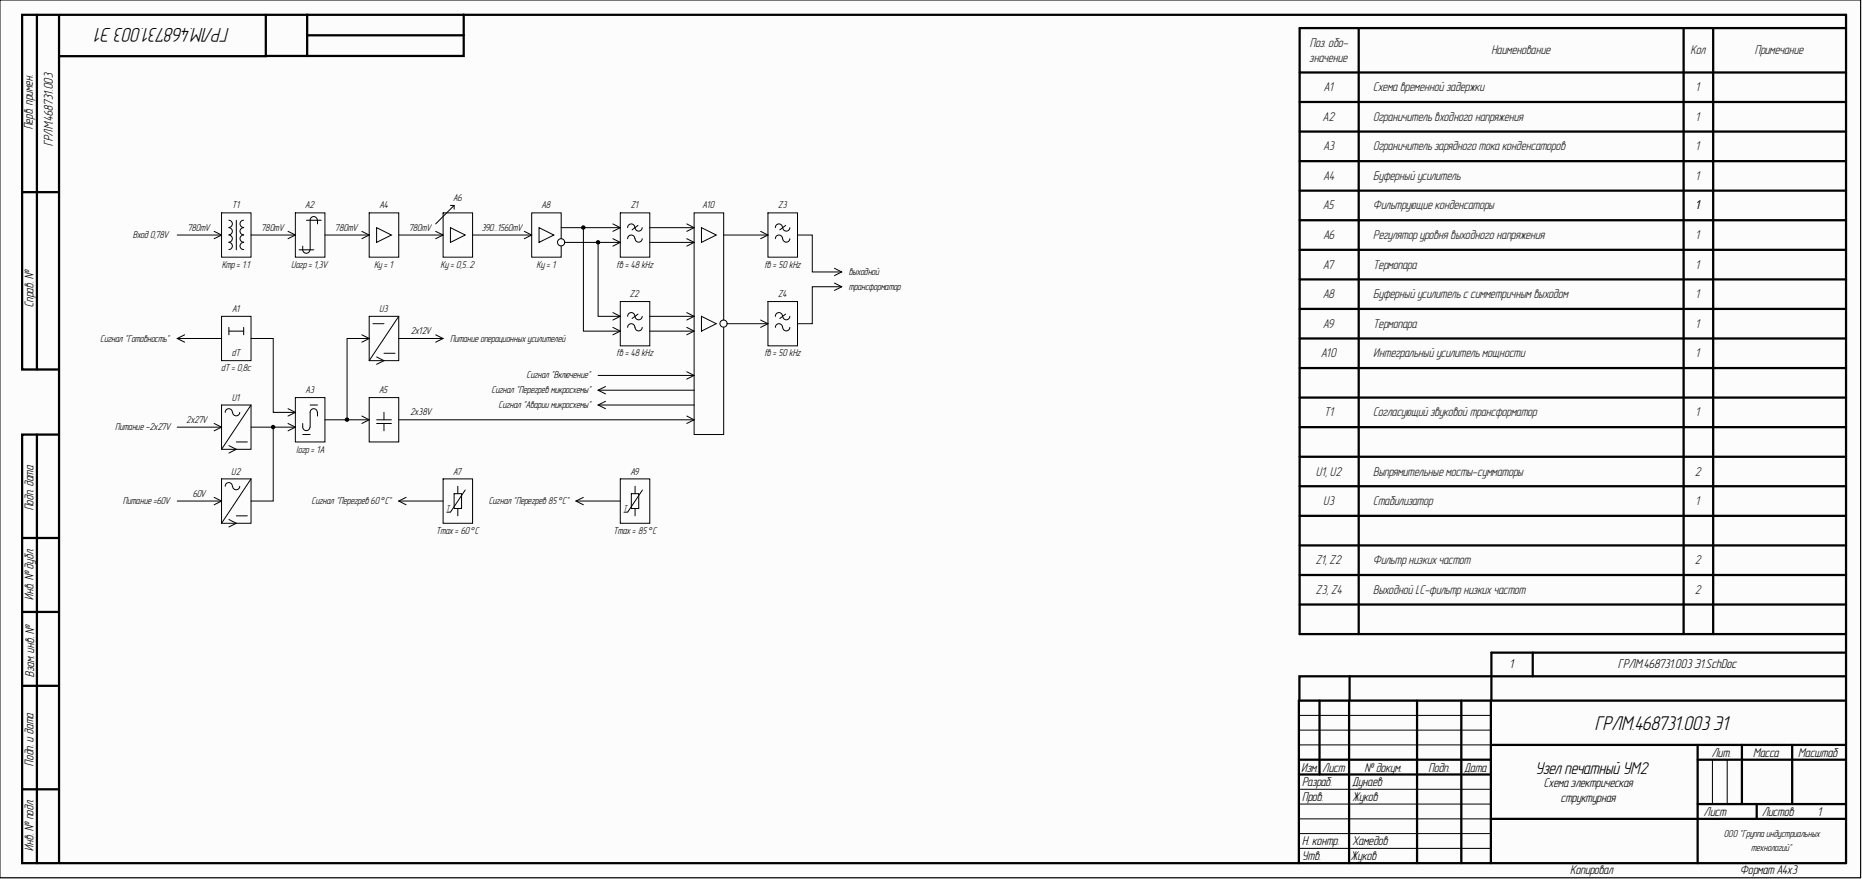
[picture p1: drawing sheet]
<svg xmlns="http://www.w3.org/2000/svg" width="630mm" height="297mm" viewBox="0 0 630 297" stroke-linecap="round" stroke-linejoin="round" font-family="sans-serif">
<path d="M0 0h629.2v296.6h-629.2z" fill="#fcfcfc" stroke="#000" stroke-width=".34"/>
<g fill="none" stroke="#000" stroke-width=".76">
<path d="M12.5 5v119.9M19.5 5h-12v119.9h12M20 5h604.3v286.7h-604.3zM89.9 5v14h-69.9M103.9 4.9v14h-14M103.9 11.9h52.9M156.8 4.9v14h-52.9M459.5 9.5v204.8M569.4 9.5v204.8M579.4 9.5v204.8M624.3 9.5h-184.8v204.8h184.8M439.5 24.5h184.8"/>
<path d="M439.5 34.5h184.8M439.5 44.5h184.8M439.5 54.5h184.8M7.5 64.9h12M439.5 64.4h184.8M439.5 74.4h184.8M439.5 94.4h184.8M439.5 84.4h184.8M439.5 104.4h184.8M439.5 114.4h184.8M439.5 124.4h184.8M439.5 134.4h184.8"/>
<path d="M12.5 146.9v144.8M19.5 146.9h-12v144.8h12M439.5 144.4h184.8M439.5 154.3h184.8M439.5 164.3h184.8M439.5 174.3h184.8M7.5 181.8h12M439.5 184.3h184.8M439.5 194.3h184.8M7.5 206.8h12M439.5 204.3h184.8M7.5 231.8h12"/>
<path d="M446.2 236.8v24.9M456.2 236.8v54.9M456.4 228.5v8M479.2 236.8v54.9M494.2 236.8v54.9M504.2 236.8v54.9M518.4 220.5v8M624.1 236.8h-184.8v54.9M624.3 228.5h-184.9v8M624.3 220.5h-119.9v16M439.3 256.7h64.9M504.2 251.7h119.9"/>
<path d="M574.1 251.7v40M574.1 256.7h50M589.1 251.7v20M606.1 251.7v20M7.5 266.7h12M439.3 261.7h64.9M504.2 276.7h119.9M574.1 271.7h50M594.1 271.7v5"/>
<circle cx="197.2" cy="76.9" r=".36"/>
<circle cx="202.2" cy="81.9" r=".36"/>
<circle cx="92.3" cy="144.3" r=".36"/>
<circle cx="117.3" cy="141.8" r=".36"/>
</g>
<g fill="none" stroke="#000" stroke-width=".34">
<path d="M59.9 79.4h15M72.4 78.2l2.5 1.2M74.9 71.9h10v15h-10zM74.9 79.4l-2.5 1.3M77.4 74.4a1.22 1.22 0 0 1 1.2 1.2 1.22 1.22 0 0 1-1.2 1.3M77.4 76.9a1.21 1.21 0 0 1 1.2 1.2 1.21 1.21 0 0 1-1.2 1.2M77.4 79.4a1.21 1.21 0 0 1 1.2 1.2 1.21 1.21 0 0 1-1.2 1.2M79.9 74.4v10M82.4 79.4a1.21 1.21 0 0 0-1.2 1.2 1.21 1.21 0 0 0 1.2 1.2M82.4 76.9a1.21 1.21 0 0 0-1.2 1.2 1.21 1.21 0 0 0 1.2 1.2M82.4 74.4a1.22 1.22 0 0 0-1.2 1.2 1.22 1.22 0 0 0 1.2 1.3M84.9 79.4h15"/>
<path d="M97.4 78.2l2.5 1.2M99.9 71.9h10v15h-10zM99.9 79.4l-2.5 1.3M103.6 74.4h5M107.3 74.4a1.21 1.21 0 0 0-1.2-1.2 1.21 1.21 0 0 0-1.2 1.2v10M107.4 74.4v1.3M109.9 79.4h15M122.4 78.2l2.5 1.2M124.9 71.9h10v15h-10zM124.9 79.4l-2.5 1.3M127.4 76.9l5 2.5-5 2.5zM134.9 79.4h14.9"/>
<path d="M147.3 78.2l2.5 1.2M149.8 71.9h10v15h-10zM149.8 79.4l-2.5 1.3M152.3 76.9l5 2.5-5 2.5zM152.3 69.4h1.3M153.6 69.4l-6.3 6.3M153.6 69.4v1.3M159.8 79.4h20M177.3 78.2l2.5 1.2M179.8 79.4l-2.5 1.3M182.3 76.9l5 2.5-5 2.5zM189.8 76.9h20"/>
<path d="M197.3 76.9v35h12.5M207.3 75.7l2.5 1.2M209.8 71.9h9.9v15h-9.9zM209.8 76.9l-2.5 1.3M214.7 76.9a1.22 1.22 0 0 0-1.2-1.2 1.22 1.22 0 0 0-1.2 1.2M215.8 76.2l-2 1.5M217.2 76.9a1.2 1.2 0 0 1-1.2 1.2 1.2 1.2 0 0 1-1.2-1.2M219.7 76.9h15M232.3 75.7l2.4 1.2M234.7 76.9l-2.4 1.3M237.2 76.9l5 2.5-5 2.5zM244.7 79.4h15"/>
<path d="M257.2 78.2l2.5 1.2M259.7 71.9h10v15h-10zM259.7 79.4l-2.5 1.3M264.6 76.9a1.21 1.21 0 0 0-1.2-1.2 1.21 1.21 0 0 0-1.2 1.2M265.7 76.2l-2 1.5M267.1 76.9a1.2 1.2 0 0 1-1.2 1.2 1.2 1.2 0 0 1-1.2-1.2M269.7 79.4h5v12.5h10M77.4 81.9a1.22 1.22 0 0 1 1.2 1.2 1.22 1.22 0 0 1-1.2 1.2M82.4 81.9a1.22 1.22 0 0 0-1.2 1.2 1.22 1.22 0 0 0 1.2 1.2M101.1 84.4h5M102.4 83.2v1.2a1.22 1.22 0 0 0 1.2 1.2 1.22 1.22 0 0 0 1.2-1.2M189.8 80.7v-8.8h-10v15h10v-3.7"/>
<path d="M191.1 81.9h18.7M202.3 81.9v25h7.5M207.3 80.7l2.5 1.2M209.8 81.9l-2.5 1.3M214.7 80.7a1.22 1.22 0 0 0-1.2-1.3 1.22 1.22 0 0 0-1.2 1.3M217.2 80.7a1.21 1.21 0 0 1-1.2 1.1 1.21 1.21 0 0 1-1.2-1.1M219.7 81.9h15M232.3 80.7l2.4 1.2M234.7 81.9l-2.4 1.3M264.6 80.7a1.21 1.21 0 0 0-1.2-1.3 1.21 1.21 0 0 0-1.2 1.3M267.1 80.7a1.21 1.21 0 0 1-1.2 1.1 1.21 1.21 0 0 1-1.2-1.1M282.2 90.7l2.5 1.2"/>
<path d="M282.2 95.7l2.5 1.2M284.7 96.9h-10v12.5h-5M284.7 91.9l-2.5 1.2M284.7 96.9l-2.5 1.2M59.9 114.4h15M59.9 114.4l2.5 1.2M62.4 113.1l-2.5 1.3M74.9 106.9h10v15h-10zM77.4 111.9h5M77.4 110.6v2.5M82.4 110.6v2.5M84.9 114.4h7.5v25h7.5"/>
<path d="M122.4 113.1l2.5 1.3M124.9 106.9h10v15h-10zM124.9 114.4h-7.5v27.5M124.9 114.4l-2.5 1.2M126.1 109.4h3.8M129.9 119.4h3.7M134.9 114.4h14.9M134.9 106.9l-10 15M147.3 113.1l2.5 1.3M149.8 114.4l-2.5 1.2M207.3 105.6l2.5 1.3M207.3 110.6l2.5 1.3"/>
<path d="M209.8 101.9h9.9v15h-9.9zM209.8 106.9l-2.5 1.2M209.8 111.9l-2.5 1.2M214.7 106.9a1.22 1.22 0 0 0-1.2-1.3 1.22 1.22 0 0 0-1.2 1.3M214.7 110.6a1.22 1.22 0 0 0-1.2-1.2 1.22 1.22 0 0 0-1.2 1.2M215.8 106.1l-2 1.5M217.2 106.9a1.2 1.2 0 0 1-1.2 1.2 1.2 1.2 0 0 1-1.2-1.2M217.2 110.6a1.21 1.21 0 0 1-1.2 1.2 1.21 1.21 0 0 1-1.2-1.2M219.7 106.9h15M219.7 111.9h15M232.3 105.6l2.4 1.3M232.3 110.6l2.4 1.3"/>
<path d="M234.7 106.9l-2.4 1.2M234.7 111.9l-2.4 1.2M237.2 106.9l5 2.5-5 2.5zM244.7 108.1v-36.2h-10v74.9h10v-36.2M246 109.4h13.7M257.2 108.1l2.5 1.3M259.7 101.9h10v15h-10zM259.7 109.4l-2.5 1.2M264.6 106.9a1.21 1.21 0 0 0-1.2-1.3 1.21 1.21 0 0 0-1.2 1.3M264.6 110.6a1.21 1.21 0 0 0-1.2-1.2 1.21 1.21 0 0 0-1.2 1.2M265.7 106.1l-2 1.5M267.1 106.9a1.2 1.2 0 0 1-1.2 1.2 1.2 1.2 0 0 1-1.2-1.2"/>
<path d="M267.1 110.6a1.2 1.2 0 0 1-1.2 1.2 1.2 1.2 0 0 1-1.2-1.2M74.9 136.9h10v14.9h-10zM78.6 139.4a1.21 1.21 0 0 0-1.2-1.3 1.21 1.21 0 0 0-1.2 1.3M81.1 139.4a1.22 1.22 0 0 1-1.2 1.1 1.22 1.22 0 0 1-1.2-1.1M84.9 136.9l-10 14.9M97.4 138.1l2.5 1.3M99.9 134.4h10v14.9h-10zM99.9 139.4l-2.5 1.2M104.9 136.9h2.5M107.3 139.4a1.21 1.21 0 0 0-1.2-1.3 1.21 1.21 0 0 0-1.2 1.3v5M107.4 139.4v1.2M124.9 134.4h10v14.9h-10z"/>
<path d="M127.4 120.6l2.5 1.3-2.5 1.2M129.9 139.4v2.5M202.3 131.9h32.4M202.3 131.9l2.5 1.2M202.3 136.9h32.4M202.3 136.9l2.5 1.2M202.3 126.9h32.4M204.8 130.6l-2.5 1.3M204.8 135.6l-2.5 1.3M232.3 125.6l2.4 1.3M234.7 126.9l-2.4 1.2M59.9 144.4h15"/>
<path d="M72.4 143.1l2.5 1.3M74.9 144.4l-2.5 1.2M77.4 150.6l2.5 1.2-2.5 1.3M79.9 149.3h3.8M84.9 144.4h15M92.4 144.4v24.9h-7.5M97.4 143.1l2.5 1.3M99.9 144.4l-2.5 1.2M102.4 143.1v1.3a1.22 1.22 0 0 0 1.2 1.1 1.22 1.22 0 0 0 1.2-1.2M102.4 146.8h2.5M109.9 141.9h15M122.4 140.6l2.5 1.3"/>
<path d="M124.9 141.9l-2.5 1.2M127.4 141.9h5M127.4 143.1h5M129.9 143.1v2.5M134.9 141.9h99.8M232.3 140.6l2.4 1.3M234.7 141.9l-2.4 1.2M59.9 169.3h15M72.4 168.1l2.5 1.2M74.9 161.8h10v15h-10zM74.9 169.3l-2.5 1.3M77.4 175.6l2.5 1.2-2.5 1.3"/>
<path d="M78.6 164.3a1.21 1.21 0 0 0-1.2-1.2 1.21 1.21 0 0 0-1.2 1.2M79.9 174.3h3.8M81.1 164.3a1.22 1.22 0 0 1-1.2 1.2 1.22 1.22 0 0 1-1.2-1.2M84.9 161.8l-10 15M134.9 169.3h14.9M134.9 169.3l2.4 1.3M137.3 168.1l-2.4 1.2M149.8 161.8h10v15h-10zM153.6 166.8h2.5v5h-2.5zM154.8 164.3v2.5M154.8 171.8v2.5M157.3 165.6l-5 7.5h-1.2"/>
<path d="M194.8 169.3h15M194.8 169.3l2.5 1.3M197.3 168.1l-2.5 1.2M209.8 161.8h9.9v15h-9.9zM213.5 166.8h2.5v5h-2.5zM214.8 164.3v2.5M214.8 171.8v2.5M217.3 165.6l-5 7.5h-1.3M439.3 241.8h64.9M439.3 246.7h64.9M439.3 251.7h64.9M579.1 256.7v15"/>
<path d="M584.1 256.7v15M439.3 266.7h64.9M439.3 271.7h64.9M439.3 276.7h64.9M7.5 291.7h5M439.3 281.7h64.9M439.3 286.7h64.9"/>
<circle cx="189.8" cy="81.9" r="1.22"/>
<circle cx="244.7" cy="109.3" r="1.21"/>
</g>
<g font-size="6.8" fill="#010101">
<text x="77.6" y="9.5" transform="rotate(-180 77.6 9.5)">ГРЛМ.468731.003 Э1</text>
<text x="539.5" y="246.8">ГРЛМ.468731.003 Э1</text>
</g>
<text font-size="5.8" fill="#010101" x="519.6" y="261.5">Узелпечатный УМ2</text>
<g font-size="4.3" fill="#1c1c1c">
<text x="443.1" y="15.8">Поз. обо-</text>
<text x="443" y="20.8">значение</text>
<text x="504.5" y="18.4">Наименование</text>
<text x="571.8" y="18.4">Кол</text>
<text x="593.6" y="18.4">Примечание</text>
<text x="447.8" y="30.8">A1</text>
<text x="464.5" y="30.8">Схема временной задержки</text>
<text x="573.6" y="30.8">1</text>
<text x="447.5" y="40.8">A2</text>
<text x="464.5" y="40.8">Ограничитель входного напряжения</text>
<text x="573.6" y="40.8">1</text>
<text x="447.7" y="50.8">A3</text>
<text x="464.5" y="50.8">Ограничитель зарядного тока конденсаторов</text>
<text x="573.6" y="50.8">1</text>
<text x="447.7" y="60.8">A4</text>
<text x="464.5" y="60.8">Буферный усилитель</text>
<text x="573.6" y="60.8">1</text>
<text x="447.6" y="70.8">A5</text>
<text x="464.5" y="70.8">Фильтрующие конденсаторы</text>
<text x="573.6" y="70.8">1</text>
<text x="447.7" y="80.8">A6</text>
<text x="464.5" y="80.8">Регуляторуровнявыходного напряжения</text>
<text x="573.6" y="80.8">1</text>
<text x="447.6" y="90.8">A7</text>
<text x="464.5" y="90.8">Термопара</text>
<text x="573.6" y="90.8">1</text>
<text x="447.6" y="100.7">A8</text>
<text x="464.5" y="100.7">Буферный усилитель ссимметричнымвыходом</text>
<text x="573.6" y="100.7">1</text>
<text x="447.6" y="110.7">A9</text>
<text x="464.5" y="110.7">Термопара</text>
<text x="573.6" y="110.7">1</text>
<text x="446.9" y="120.7">A10</text>
<text x="464.5" y="120.7">Интегральный усилитель мощности</text>
<text x="573.6" y="120.7">1</text>
<text x="448" y="140.7">T1</text>
<text x="464.5" y="140.7">Согласующий звуковой трансформатор</text>
<text x="573.6" y="140.7">1</text>
<text x="445.1" y="160.7">U1, U2</text>
<text x="464.5" y="160.7">Выпрямительные мосты-сумматоры</text>
<text x="573.3" y="160.7">2</text>
<text x="447.6" y="170.7">U3</text>
<text x="464.5" y="170.7">Стабилизатор</text>
<text x="573.6" y="170.7">1</text>
<text x="445.1" y="190.6">Z1, Z2</text>
<text x="464.5" y="190.6">Фильтрнизкихчастот</text>
<text x="573.3" y="190.6">2</text>
<text x="445.1" y="200.6">Z3, Z4</text>
<text x="464.5" y="200.6">Выходной LC-фильтрнизкихчастот</text>
<text x="573.3" y="200.6">2</text>
</g>
<g font-size="4.3" fill="#010101">
<text x="11.1" y="43.6" transform="rotate(-90 11.1 43.6)">Перв. примен.</text>
<text x="17.8" y="49.5" transform="rotate(-90 17.8 49.5)">ГРЛМ.468731.003</text>
<text x="11.3" y="103.7" transform="rotate(-90 11.3 103.7)">Справ. №</text>
<text x="11.3" y="172.5" transform="rotate(-90 11.3 172.5)">Подп. дата</text>
<text x="11.3" y="202.8" transform="rotate(-90 11.3 202.8)">Инв. №дубл.</text>
<text x="510.7" y="225.9">1</text>
<text x="547.3" y="225.9">ГРЛМ.468731.003 Э1.SchDoc</text>
<text x="11.6" y="228.8" transform="rotate(-90 11.6 228.8)">Взам. инв. №</text>
<text x="579" y="255.9">Лит.</text>
<text x="593" y="255.9">Масса</text>
<text x="608.3" y="255.9">Масштаб</text>
<text x="11.3" y="258.7" transform="rotate(-90 11.3 258.7)">Подп. и дата</text>
<text x="440.1" y="260.7">Изм.</text>
<text x="447.4" y="260.7">Лист</text>
<text x="461.6" y="260.7">№докум.</text>
<text x="483.3" y="261">Подп.</text>
<text x="495.4" y="260.7">Дата</text>
<text x="440.5" y="265.6">Разраб.</text>
<text x="457.5" y="265.6">Дунаев</text>
<text x="522.3" y="266.1">Схема электрическая</text>
<text x="440.5" y="270.6">Пров.</text>
<text x="457.5" y="270.6">Жуков</text>
<text x="528" y="271.1">структурная</text>
<text x="576.3" y="275.7">Лист</text>
<text x="596" y="275.7">Листов</text>
<text x="614.9" y="275.7">1</text>
<text x="11.3" y="287.6" transform="rotate(-90 11.3 287.6)">Инв. №подл.</text>
<text x="440.5" y="285.5">Н. контр.</text>
<text x="457.5" y="285.5">Хамедов</text>
<text x="440.5" y="290.5">Утв.</text>
<text x="457" y="290.5">Жуков</text>
<text x="531.1" y="295.5">Копировал</text>
<text x="588.7" y="295.5">Формат А4х3</text>
</g>
<g font-size="3.4">
<text x="78.7" y="70.5">T1</text>
<text x="103.4" y="70.5">A2</text>
<text x="128.5" y="70.5">A4</text>
<text x="153.4" y="68">A6</text>
<text x="183.3" y="70.5">A8</text>
<text x="213.5" y="70.5">Z1</text>
<text x="237.7" y="70.5">A10</text>
<text x="263.3" y="70.5">Z3</text>
<text x="63.6" y="78">780mV</text>
<text x="88.6" y="78">780mV</text>
<text x="113.5" y="78">780mV</text>
<text x="138.5" y="78">780mV</text>
<text x="162.9" y="78">390...1560mV</text>
<text x="45.1" y="80.4">Вход0,78V</text>
<text x="75.1" y="90.4">Ктр= 1:1</text>
<text x="98.6" y="90.4">Uогр= 1,3V</text>
<text x="126.6" y="90.4">Ку= 1</text>
<text x="149.1" y="90.4">Ку= 0,5...2</text>
<text x="181.6" y="90.4">Ку= 1</text>
<text x="208.7" y="90.4">fв = 48 kHz</text>
<text x="258.6" y="90.4">fв = 50kHz</text>
<text x="287.2" y="93">выходной</text>
<text x="213.1" y="100.4">Z2</text>
<text x="263.3" y="100.4">Z4</text>
<text x="287.2" y="97.9">трансформатор</text>
<text x="78.7" y="105.5">A1</text>
<text x="128.3" y="105.5">U3</text>
<text x="139" y="112.9">2х12V</text>
<text x="34" y="115.4">Сигнал &quot;Готовность&quot;</text>
<text x="152.3" y="115.4">Питание операционныхусилителей</text>
<text x="74.9" y="125.4">dT = 0,8с</text>
<text x="78.6" y="120.4">dT</text>
<text x="208.7" y="120.4">fв = 48 kHz</text>
<text x="258.6" y="120.4">fв = 50kHz</text>
<text x="178.2" y="127.9">Сигнал &quot;Включение&quot;</text>
<text x="78.6" y="135.4">U1</text>
<text x="103.4" y="132.9">A3</text>
<text x="128.3" y="132.9">A5</text>
<text x="166.4" y="132.9">Сигнал &quot;Перегрев микросхемы&quot;</text>
<text x="168.7" y="137.9">Сигнал &quot;Аварии микросхемы&quot;</text>
<text x="63.1" y="142.9">2х27V</text>
<text x="138.8" y="140.4">2x38V</text>
<text x="39.1" y="145.4">Питание ~2х27V</text>
<text x="100.1" y="152.9">Iогр= 1A</text>
<text x="78.3" y="160.4">U2</text>
<text x="153.3" y="160.4">A7</text>
<text x="213.3" y="160.4">A9</text>
<text x="65.3" y="167.9">60V</text>
<text x="41.7" y="170.3">Питание =60V</text>
<text x="105.5" y="170.3">Сигнал &quot;Перегрев 60°С&quot;</text>
<text x="165.4" y="170.3">Сигнал &quot;Перегрев 85°С&quot;</text>
<text x="147.7" y="180.3">Tmax = 60°C</text>
<text x="207.6" y="180.3">Tmax = 85°C</text>
</g>
<g font-size="3.4" fill="#010101">
<text x="583.1" y="282.7">ООО &quot;Группа индустриальных</text>
<text x="592.4" y="287.7">технологий&quot;</text>
</g>
<g font-size="2.9">
<text x="151.1" y="172.7">T</text>
<text x="211" y="172.7">T</text>
</g>
</svg>
